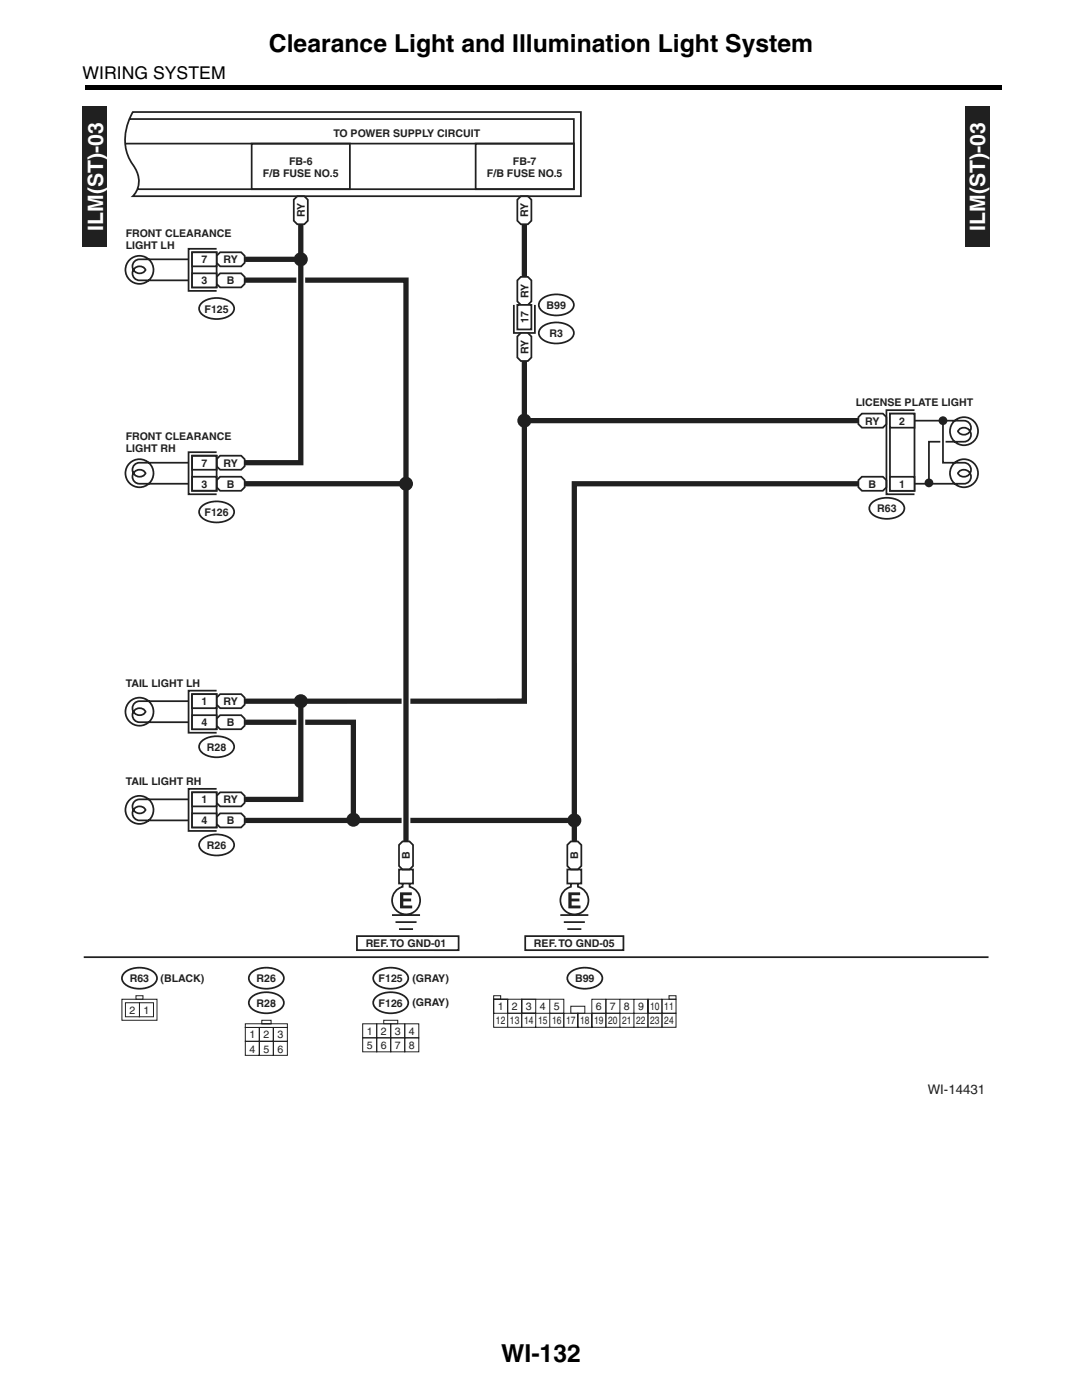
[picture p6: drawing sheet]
<svg xmlns="http://www.w3.org/2000/svg" width="216mm" height="279mm" viewBox="0 0 216 279" stroke-linecap="round" stroke-linejoin="round" font-family="sans-serif">
<path d="M17 17h183v.8h-183z" fill="#000"/>
<g fill="#231f20">
<path d="M16.5 21.3h4.9v28h-4.9z"/>
<path d="M192.8 21.3h4.9v28h-4.9z"/>
</g>
<path d="M48.9 51.8h11.1M81.1 96.6h-32.3M48.9 144.2h21.6v19.6M48.9 163.8h65.7" fill="none" stroke="#231f20" stroke-width="1.1" stroke-linecap="butt"/>
<path d="M25.1 28.7h89.4M25.8 23.8h88.7v14h-87M26.5 22.4h89.4v16.8h-89.4a4.4 4.4 0 0 0 .7-5.1l-.7-1.2a9.6 9.6 0 0 1-.3-10zM113.9 168h1.4l.7 .7v4.2l-.7 .7h-1.4l-.7-.7v-4.2zM16.7 191.1h180.6M104.8 186.9h19.6v2.8h-19.6z" fill="none" stroke="#231f20" stroke-width=".35"/>
<path d="M113.4 178.1h2.4v.6h-1.7v.7h1.6v.5h-1.6v.9h1.8v.5h-2.5z" fill="#231f20"/>
<path d="M79.6 168.7l.7-.7h1.4l.7 .7v4.2l-.7 .7h-1.4l-.7-.7zM113.2 173.6h2.8v2.8h-2.8zM114 176.4v.6a2.8 2.8 0 0 0-1.6 4.3 2.8 2.8 0 0 0 4.6 0 2.8 2.8 0 0 0-1.6-4.3v-.6M71.2 186.9h20.3v2.8h-20.3zM111.8 182.7h5.6M112.5 184.1h4.2M113.2 185.5h2.8" fill="none" stroke="#231f20" stroke-width=".35"/>
<path d="M79.9 178.1h2.3v.6h-1.7v.7h1.6v.5h-1.6v.9h1.8v.5h-2.4z" fill="#231f20"/>
<path d="M79.6 173.6h2.8v2.8h-2.8zM80.4 176.4v.6a2.8 2.8 0 0 0-1.6 4.3 2.8 2.8 0 0 0 4.6 0 2.8 2.8 0 0 0-1.6-4.3v-.6M78.2 182.7h5.6M78.9 184.1h4.2M79.6 185.5h2.8" fill="none" stroke="#231f20" stroke-width=".35"/>
<g fill="#231f20">
<circle cx="114.6" cy="163.8" r="1.4"/>
<circle cx="70.5" cy="163.6" r="1.4"/>
<circle cx="81" cy="96.6" r="1.4"/>
<circle cx="60" cy="51.8" r="1.4"/>
<circle cx="104.7" cy="84" r="1.4"/>
<circle cx="60" cy="140" r="1.4"/>
</g>
<path d="M50.2 28.7h19.6v9.1h-19.6zM58.6 39.9l.7-.7h1.4l.7 .7v4.2l-.7 .7h-1.4l-.7-.7zM94.9 28.7h19.6v9.1h-19.6zM103.3 39.9l.7-.7h1.4l.7 .7v4.2l-.7 .7h-1.4l-.7-.7z" fill="none" stroke="#231f20" stroke-width=".35"/>
<path d="M38.3 50.4h4.9v7h-4.9z" fill="#fff"/>
<path d="M38.3 50.4h4.9v7h-4.9zM43.2 49.7h-5.6v8.4h5.6" fill="none" stroke="#231f20" stroke-width=".35"/>
<path d="M43.9 50.4h4.2l.7 .7v1.4l-.7 .7h-4.2l-.7-.7v-1.4z" fill="#fff"/>
<path d="M43.9 50.4h4.2l.7 .7v1.4l-.7 .7h-4.2l-.7-.7v-1.4z" fill="none" stroke="#231f20" stroke-width=".35"/>
<path d="M43.9 54.6h4.2l.7 .7v1.4l-.7 .7h-4.2l-.7-.7v-1.4z" fill="#fff"/>
<path d="M43.9 54.6h4.2l.7 .7v1.4l-.7 .7h-4.2l-.7-.7v-1.4z" fill="none" stroke="#231f20" stroke-width=".35"/>
<path d="M38.3 54.6h4.9v2.8h-4.9z" fill="#fff"/>
<path d="M38.3 54.6h4.9v2.8h-4.9z" fill="none" stroke="#231f20" stroke-width=".35"/>
<path d="M38.3 50.4h4.9v2.8h-4.9z" fill="#fff"/>
<g fill="none" stroke="#231f20" stroke-width=".35">
<path d="M37.6 51.8h-9.8a1.4 1.4 0 0 0-1.2 2.1 1.4 1.4 0 0 0 2.5 0 1.4 1.4 0 0 0-2.5 0 1.4 1.4 0 0 0 1.2 2.1h9.8M38.3 50.4h4.9v2.8h-4.9zM40.1 60.7a4.8 4.8 0 0 1 6.3 0 1.63 1.63 0 0 1-1 2.5 4.9 4.9 0 0 1-5.3-.7 1.38 1.38 0 0 1 0-1.8z"/>
<circle cx="27.8" cy="53.9" r="2.8"/>
</g>
<path d="M43.9 91h4.2l.7 .7v1.4l-.7 .7h-4.2l-.7-.7v-1.4z" fill="#fff"/>
<path d="M43.9 91h4.2l.7 .7v1.4l-.7 .7h-4.2l-.7-.7v-1.4z" fill="none" stroke="#231f20" stroke-width=".35"/>
<path d="M43.9 95.2h4.2l.7 .7v1.4l-.7 .7h-4.2l-.7-.7v-1.4z" fill="#fff"/>
<path d="M43.9 95.2h4.2l.7 .7v1.4l-.7 .7h-4.2l-.7-.7v-1.4z" fill="none" stroke="#231f20" stroke-width=".35"/>
<path d="M38.3 95.2h4.9v2.8h-4.9z" fill="#fff"/>
<path d="M38.3 95.2h4.9v2.8h-4.9z" fill="none" stroke="#231f20" stroke-width=".35"/>
<path d="M38.3 91h4.9v2.8h-4.9z" fill="#fff"/>
<g fill="none" stroke="#231f20" stroke-width=".35">
<path d="M37.6 92.4h-9.8a1.4 1.4 0 0 0-1.2 2.1 1.4 1.4 0 0 0 2.5 0 1.4 1.4 0 0 0-2.5 0 1.4 1.4 0 0 0 1.2 2.1h9.8M38.3 91h4.9v2.8h-4.9z"/>
<circle cx="27.8" cy="94.5" r="2.8"/>
</g>
<path d="M38.3 138.6h4.9v7h-4.9z" fill="#fff"/>
<path d="M38.3 138.6h4.9v7h-4.9zM43.2 137.9h-5.6v8.4h5.6" fill="none" stroke="#231f20" stroke-width=".35"/>
<path d="M43.9 138.6h4.2l.7 .7v1.4l-.7 .7h-4.2l-.7-.7v-1.4z" fill="#fff"/>
<path d="M43.9 138.6h4.2l.7 .7v1.4l-.7 .7h-4.2l-.7-.7v-1.4z" fill="none" stroke="#231f20" stroke-width=".35"/>
<path d="M43.2 143.5l.7-.7h4.2l.7 .7v1.4l-.7 .7h-4.2l-.7-.7z" fill="#fff"/>
<path d="M43.2 143.5l.7-.7h4.2l.7 .7v1.4l-.7 .7h-4.2l-.7-.7z" fill="none" stroke="#231f20" stroke-width=".35"/>
<path d="M38.3 142.8h4.9v2.8h-4.9z" fill="#fff"/>
<path d="M38.3 142.8h4.9v2.8h-4.9z" fill="none" stroke="#231f20" stroke-width=".35"/>
<path d="M38.3 138.6h4.9v2.8h-4.9z" fill="#fff"/>
<g fill="none" stroke="#231f20" stroke-width=".35">
<path d="M37.6 140h-9.8a1.4 1.4 0 0 0-1.2 2.1 1.4 1.4 0 0 0 2.5 0 1.4 1.4 0 0 0-2.5 0 1.4 1.4 0 0 0 1.2 2.1h9.8M38.3 138.6h4.9v2.8h-4.9zM40.1 148.1a4.8 4.8 0 0 1 6.3 0 1.63 1.63 0 0 1-1 2.6 4.9 4.9 0 0 1-5.3-.7 1.38 1.38 0 0 1 0-1.9z"/>
<circle cx="27.8" cy="142.1" r="2.8"/>
</g>
<path d="M38.3 158.2h4.9v7h-4.9z" fill="#fff"/>
<path d="M38.3 158.2h4.9v7h-4.9zM43.2 157.5h-5.6v8.4h5.6" fill="none" stroke="#231f20" stroke-width=".35"/>
<path d="M43.9 158.2h4.2l.7 .7v1.4l-.7 .7h-4.2l-.7-.7v-1.4z" fill="#fff"/>
<path d="M43.9 158.2h4.2l.7 .7v1.4l-.7 .7h-4.2l-.7-.7v-1.4z" fill="none" stroke="#231f20" stroke-width=".35"/>
<path d="M43.9 162.4h4.2l.7 .7v1.4l-.7 .7h-4.2l-.7-.7v-1.4z" fill="#fff"/>
<path d="M43.9 162.4h4.2l.7 .7v1.4l-.7 .7h-4.2l-.7-.7v-1.4z" fill="none" stroke="#231f20" stroke-width=".35"/>
<path d="M38.3 162.4h4.9v2.8h-4.9z" fill="#fff"/>
<path d="M38.3 162.4h4.9v2.8h-4.9z" fill="none" stroke="#231f20" stroke-width=".35"/>
<path d="M38.3 158.2h4.9v2.8h-4.9z" fill="#fff"/>
<g fill="none" stroke="#231f20" stroke-width=".35">
<path d="M173.9 100.5a4.8 4.8 0 0 1 6.3 0 1.63 1.63 0 0 1-1 2.6 4.9 4.9 0 0 1-5.3-.7 1.38 1.38 0 0 1 0-1.9zM37.6 159.6h-9.8a1.4 1.4 0 0 0-1.2 2.1 1.4 1.4 0 0 0 2.5 0 1.4 1.4 0 0 0-2.5 0 1.4 1.4 0 0 0 1.2 2.1h9.8M38.3 158.2h4.9v2.8h-4.9zM40.1 167.7a4.8 4.8 0 0 1 6.3 0 1.63 1.63 0 0 1-1 2.6 4.9 4.9 0 0 1-5.3-.7 1.38 1.38 0 0 1 0-1.9zM24.7 194.3a4.8 4.8 0 0 1 6.3 0 1.63 1.63 0 0 1-1 2.6 4.9 4.9 0 0 1-5.3-.7 1.38 1.38 0 0 1 0-1.9z"/>
<circle cx="27.8" cy="161.7" r="2.8"/>
</g>
<path d="M171.3 83.3l.7-.7h4.2l.7 .7v1.4l-.7 .7h-4.2l-.7-.7z" fill="#fff"/>
<path d="M171.3 83.3l.7-.7h4.2l.7 .7v1.4l-.7 .7h-4.2l-.7-.7z" fill="none" stroke="#231f20" stroke-width=".35"/>
<path d="M172 95.2h4.2l.7 .7v1.4l-.7 .7h-4.2l-.7-.7v-1.4z" fill="#fff"/>
<path d="M172 95.2h4.2l.7 .7v1.4l-.7 .7h-4.2l-.7-.7v-1.4zM177.6 82.6h4.9v15.4h-4.9zM182.5 81.9h-5.6v16.8h5.6" fill="none" stroke="#231f20" stroke-width=".35"/>
<path d="M177.6 95.2h4.9v2.8h-4.9z" fill="#fff"/>
<path d="M177.6 95.2h4.9v2.8h-4.9z" fill="none" stroke="#231f20" stroke-width=".35"/>
<path d="M177.6 82.6h4.9v2.8h-4.9z" fill="#fff"/>
<g fill="none" stroke="#231f20" stroke-width=".35">
<path d="M177.6 82.6h4.9v2.8h-4.9zM182.6 84h9.8a1.4 1.4 0 0 1 1.2 2.1 1.4 1.4 0 0 1-2.4 0 1.4 1.4 0 0 1 2.4 0 1.4 1.4 0 0 1-1.2 2.1h-7v8.2"/>
<circle cx="192.4" cy="86.1" r="2.8"/>
</g>
<g fill="#231f20">
<circle cx="188.2" cy="84" r=".88"/>
<circle cx="185.4" cy="96.4" r=".88"/>
</g>
<path d="M188.2 87.8v3.5" fill="none" stroke="#fff" stroke-width="1.1" stroke-linecap="butt"/>
<g fill="none" stroke="#231f20" stroke-width=".35">
<path d="M107.9 59.9a4.8 4.8 0 0 1 6.3 0 1.63 1.63 0 0 1-1 2.6 4.9 4.9 0 0 1-5.3-.7 1.38 1.38 0 0 1 0-1.9zM102.6 60.9v5.6h4.2v-5.6M107.9 65.5a4.8 4.8 0 0 1 6.3 0 1.63 1.63 0 0 1-1 2.6 4.9 4.9 0 0 1-5.3-.7 1.38 1.38 0 0 1 0-1.9zM188.2 84v8.4h4.2a1.4 1.4 0 0 1 1.2 2.1 1.4 1.4 0 0 1-2.4 0 1.4 1.4 0 0 1 2.4 0 1.4 1.4 0 0 1-1.2 2.1h-9.8"/>
<circle cx="192.4" cy="94.5" r="2.8"/>
</g>
<path d="M104 55.3h1.4l.7 .7v4.2l-.7 .7h-1.4l-.7-.7v-4.2z" fill="#fff"/>
<path d="M104 55.3h1.4l.7 .7v4.2l-.7 .7h-1.4l-.7-.7v-4.2z" fill="none" stroke="#231f20" stroke-width=".35"/>
<path d="M103.3 60.9h2.8v4.9h-2.8z" fill="#fff"/>
<path d="M103.3 60.9h2.8v4.9h-2.8z" fill="none" stroke="#231f20" stroke-width=".35"/>
<path d="M103.3 67.2l.7-.7h1.4l.7 .7v4.2l-.7 .7h-1.4l-.7-.7z" fill="#fff"/>
<path d="M103.3 67.2l.7-.7h1.4l.7 .7v4.2l-.7 .7h-1.4l-.7-.7zM50 194.3a4.8 4.8 0 0 1 6.3 0 1.63 1.63 0 0 1-.9 2.6 4.9 4.9 0 0 1-5.4-.7 1.38 1.38 0 0 1 0-1.9zM50 199.2a4.8 4.8 0 0 1 6.3 0 1.63 1.63 0 0 1-.9 2.6 4.9 4.9 0 0 1-5.4-.7 1.38 1.38 0 0 1 0-1.9zM113.6 194.3a4.8 4.8 0 0 1 6.3 0 1.63 1.63 0 0 1-1 2.6 4.9 4.9 0 0 1-5.3-.7 1.38 1.38 0 0 1 0-1.9z" fill="none" stroke="#231f20" stroke-width=".35"/>
<path d="M104.7 44.8v10.5M171.3 84h-66.6" fill="none" stroke="#231f20" stroke-width="1.1" stroke-linecap="butt"/>
<g fill="none" stroke="#231f20" stroke-width=".2">
<path d="M24.3 199.5h7v4.2h-7zM27.1 198.8h1.4v.7h-1.4zM98.5 199.5h2.8v2.8h-2.8zM98.5 198.8h1.4v.7h-1.4zM101.3 199.5h2.8v2.8h-2.8zM101.3 199.5h-2.8v5.6h2.8M104.1 199.5h8.4v2.8h-8.4zM109.7 199.5v2.8M118.1 199.5h2.8v2.8h-2.8zM120.9 199.5h2.8v2.8h-2.8zM123.7 199.5h5.6v5.6h-5.6M126.5 199.5v5.6"/>
<path d="M129.3 199.5h2.8v2.8h-2.8zM132.1 199.5h2.8v2.8h-2.8zM133.5 198.8h1.4v.7h-1.4zM25 200.2h2.8v2.8h-2.8zM27.8 200.2h2.8v2.8h-2.8zM49 205.1h2.8v2.8h-2.8zM49 207.9h2.8v2.8h-2.8zM49 204.4h8.4v.7h-8.4zM51.8 205.1h2.8v2.8h-2.8zM51.8 207.9h2.8v2.8h-2.8zM52.3 203.7h1.8v.7h-1.8zM54.6 205.1h2.8v2.8h-2.8z"/>
<path d="M54.6 207.9h2.8v2.8h-2.8zM101.3 202.3h2.8v2.8h-2.8zM106.9 205.1v-5.6h-2.8v2.8h2.8h-2.8v2.8h5.6M109.7 202.3h2.8v2.8h-2.8zM112.5 202.3h2.8v2.8h-2.8zM113.9 200.9h2.8v1.4h-2.8zM115.3 202.3h2.8v2.8h-2.8zM118.1 202.3h2.8v2.8h-2.8zM120.9 202.3h2.8v2.8h-2.8zM123.7 202.3h5.6M129.3 202.3h2.8v2.8h-2.8zM132.1 202.3h2.8v2.8h-2.8z"/>
</g>
<path d="M60 142.2v4.2z" fill="#fff"/>
<path d="M60 142.2v4.2" fill="none" stroke="#fff" stroke-width="1.8" stroke-linecap="butt"/>
<path d="M60 140v19.6h-11.1" fill="none" stroke="#231f20" stroke-width="1.1" stroke-linecap="butt"/>
<path d="M114.7 114.1l-.1 43.4z" fill="#fff"/>
<path d="M114.7 114.1l-.1 43.4" fill="none" stroke="#fff" stroke-width="1.8" stroke-linecap="butt"/>
<path d="M104.7 72.1v67.9h-55.9M171.3 96.6h-56.7v71.4" fill="none" stroke="#231f20" stroke-width="1.1" stroke-linecap="butt"/>
<path d="M81 133.7v31.5z" fill="#fff"/>
<path d="M81 133.7v31.5" fill="none" stroke="#fff" stroke-width="1.8" stroke-linecap="butt"/>
<path d="M48.8 55.9h32.2v112.1" fill="none" stroke="#231f20" stroke-width="1.1" stroke-linecap="butt"/>
<path d="M60 54.6v8.4z" fill="#fff"/>
<path d="M60 54.6v8.4" fill="none" stroke="#fff" stroke-width="1.8" stroke-linecap="butt"/>
<path d="M60 44.8v47.6h-11.2" fill="none" stroke="#231f20" stroke-width="1.1" stroke-linecap="butt"/>
<path d="M38.3 91h4.9v7h-4.9zM43.2 90.3h-5.6v8.4h5.6M40.1 101.3a4.8 4.8 0 0 1 6.3 0 1.63 1.63 0 0 1-1 2.5 4.9 4.9 0 0 1-5.3-.7 1.38 1.38 0 0 1 0-1.8zM74.8 199.2a4.8 4.8 0 0 1 6.3 0 1.63 1.63 0 0 1-.9 2.6 4.9 4.9 0 0 1-5.4-.7 1.38 1.38 0 0 1 0-1.9zM74.8 194.3a4.8 4.8 0 0 1 6.3 0 1.63 1.63 0 0 1-.9 2.6 4.9 4.9 0 0 1-5.4-.7 1.38 1.38 0 0 1 0-1.9z" fill="none" stroke="#231f20" stroke-width=".35"/>
<path d="M72.4 204.4h2.8v2.8h-2.8zM72.4 207.2h2.8v2.8h-2.8zM75.2 204.4h2.8v2.8h-2.8zM75.2 207.2h2.8v2.8h-2.8zM76.6 203.7h2.8v.7h-2.8zM78 204.4h2.8v2.8h-2.8zM78 207.2h2.8v2.8h-2.8zM80.8 204.4h2.8v2.8h-2.8zM80.8 207.2h2.8v2.8h-2.8z" fill="none" stroke="#231f20" stroke-width=".2"/>
<g font-size="4.9">
<text x="53.7" y="10.3">Clearance Light and Illumination Light System</text>
<text x="100" y="271.9">WI-132</text>
</g>
<g font-size="4.2" fill="#fff">
<text x="20.6" y="46.1" transform="rotate(-90 20.6 46.1)">ILM(ST)-03</text>
<text x="196.7" y="46.1" transform="rotate(-90 196.7 46.1)">ILM(ST)-03</text>
</g>
<text font-size="3.5" x="16.5" y="15.7">WIRING SYSTEM</text>
<text font-size="2.6" fill="#231f20" x="185.2" y="218.3">WI-14431</text>
<g font-size="2.1" fill="#231f20">
<text x="66.5" y="27.4">TO POWER SUPPLY CIRCUIT</text>
<text x="52.5" y="35.3">F/B FUSE NO.5</text>
<text x="57.7" y="32.9">FB-6</text>
<text x="97.2" y="35.3">F/B FUSE NO.5</text>
<text x="102.4" y="32.9">FB-7</text>
<text x="25.1" y="47.2">FRONT CLEARANCE</text>
<text x="60.8" y="43.4" transform="rotate(-90 60.8 43.4)">RY</text>
<text x="105.5" y="43.4" transform="rotate(-90 105.5 43.4)">RY</text>
<text x="25.1" y="49.7">LIGHT LH</text>
<text x="40.2" y="52.6">7</text>
<text x="44.6" y="52.6">RY</text>
<text x="40.2" y="56.8">3</text>
<text x="45.3" y="56.8">B</text>
<text x="105.5" y="59.5" transform="rotate(-90 105.5 59.5)">RY</text>
<text x="40.8" y="62.4">F125</text>
<text x="105.5" y="64.5" transform="rotate(-90 105.5 64.5)">17</text>
<text x="109.1" y="61.7">B99</text>
<text x="105.5" y="70.7" transform="rotate(-90 105.5 70.7)">RY</text>
<text x="109.7" y="67.3">R3</text>
<text x="170.8" y="81.1">LICENSE PLATE LIGHT</text>
<text x="25.1" y="87.8">FRONT CLEARANCE</text>
<text x="172.7" y="84.8">RY</text>
<text x="179.5" y="84.8">2</text>
<text x="25.1" y="90.3">LIGHT RH</text>
<text x="40.2" y="93.2">7</text>
<text x="44.6" y="93.2">RY</text>
<text x="40.2" y="97.4">3</text>
<text x="45.3" y="97.4">B</text>
<text x="173.4" y="97.4">B</text>
<text x="179.5" y="97.4">1</text>
<text x="40.8" y="103">F126</text>
<text x="175.1" y="102.3">R63</text>
<text x="25.1" y="137.1">TAIL LIGHT LH</text>
<text x="40.2" y="140.8">1</text>
<text x="44.6" y="140.8">RY</text>
<text x="40.2" y="145">4</text>
<text x="41.3" y="149.9">R28</text>
<text x="45.3" y="145">B</text>
<text x="25.1" y="156.7">TAIL LIGHT RH</text>
<text x="40.2" y="160.4">1</text>
<text x="44.6" y="160.4">RY</text>
<text x="40.2" y="164.6">4</text>
<text x="45.3" y="164.6">B</text>
<text x="41.3" y="169.5">R26</text>
<text x="81.8" y="171.5" transform="rotate(-90 81.8 171.5)">B</text>
<text x="115.4" y="171.5" transform="rotate(-90 115.4 171.5)">B</text>
<text x="73" y="189.1">REF. TO GND-01</text>
<text x="106.6" y="189.1">REF. TO GND-05</text>
<text x="25.9" y="196.1">R63</text>
<text x="32" y="196">(BLACK)</text>
<text x="51.2" y="196.1">R26</text>
<text x="75.6" y="196.1">F125</text>
<text x="82.3" y="196">(GRAY)</text>
<text x="114.8" y="196.1">B99</text>
<text x="25.9" y="202.4">2</text>
<text x="28.6" y="202.4">1</text>
<text x="51.2" y="201">R28</text>
<text x="75.6" y="201">F126</text>
<text x="82.3" y="200.8">(GRAY)</text>
<text x="99.3" y="201.6">1</text>
<text x="102.1" y="201.6">2</text>
<text x="104.9" y="201.6">3</text>
<text x="107.7" y="201.6">4</text>
<text x="110.5" y="201.6">5</text>
<text x="118.9" y="201.6">6</text>
<text x="121.7" y="201.6">7</text>
<text x="124.5" y="201.6">8</text>
<text x="127.3" y="201.6">9</text>
<text x="129.8" y="201.7">10</text>
<text x="132.6" y="201.7">11</text>
<text x="49.8" y="207.3">1</text>
<text x="52.6" y="207.3">2</text>
<text x="55.4" y="207.3">3</text>
<text x="73.2" y="206.5">1</text>
<text x="73.2" y="209.3">5</text>
<text x="76" y="206.5">2</text>
<text x="76" y="209.3">6</text>
<text x="78.8" y="206.5">3</text>
<text x="78.8" y="209.3">7</text>
<text x="81.6" y="206.5">4</text>
<text x="81.6" y="209.3">8</text>
<text x="99" y="204.4">12</text>
<text x="101.8" y="204.4">13</text>
<text x="104.6" y="204.4">14</text>
<text x="107.4" y="204.4">15</text>
<text x="110.2" y="204.4">16</text>
<text x="113" y="204.4">17</text>
<text x="115.8" y="204.4">18</text>
<text x="118.6" y="204.4">19</text>
<text x="121.4" y="204.4">20</text>
<text x="124.2" y="204.4">21 22</text>
<text x="129.8" y="204.5">23</text>
<text x="132.6" y="204.5">24</text>
<text x="49.8" y="210.1">4</text>
<text x="52.6" y="210.1">5</text>
<text x="55.4" y="210.1">6</text>
</g>
</svg>
